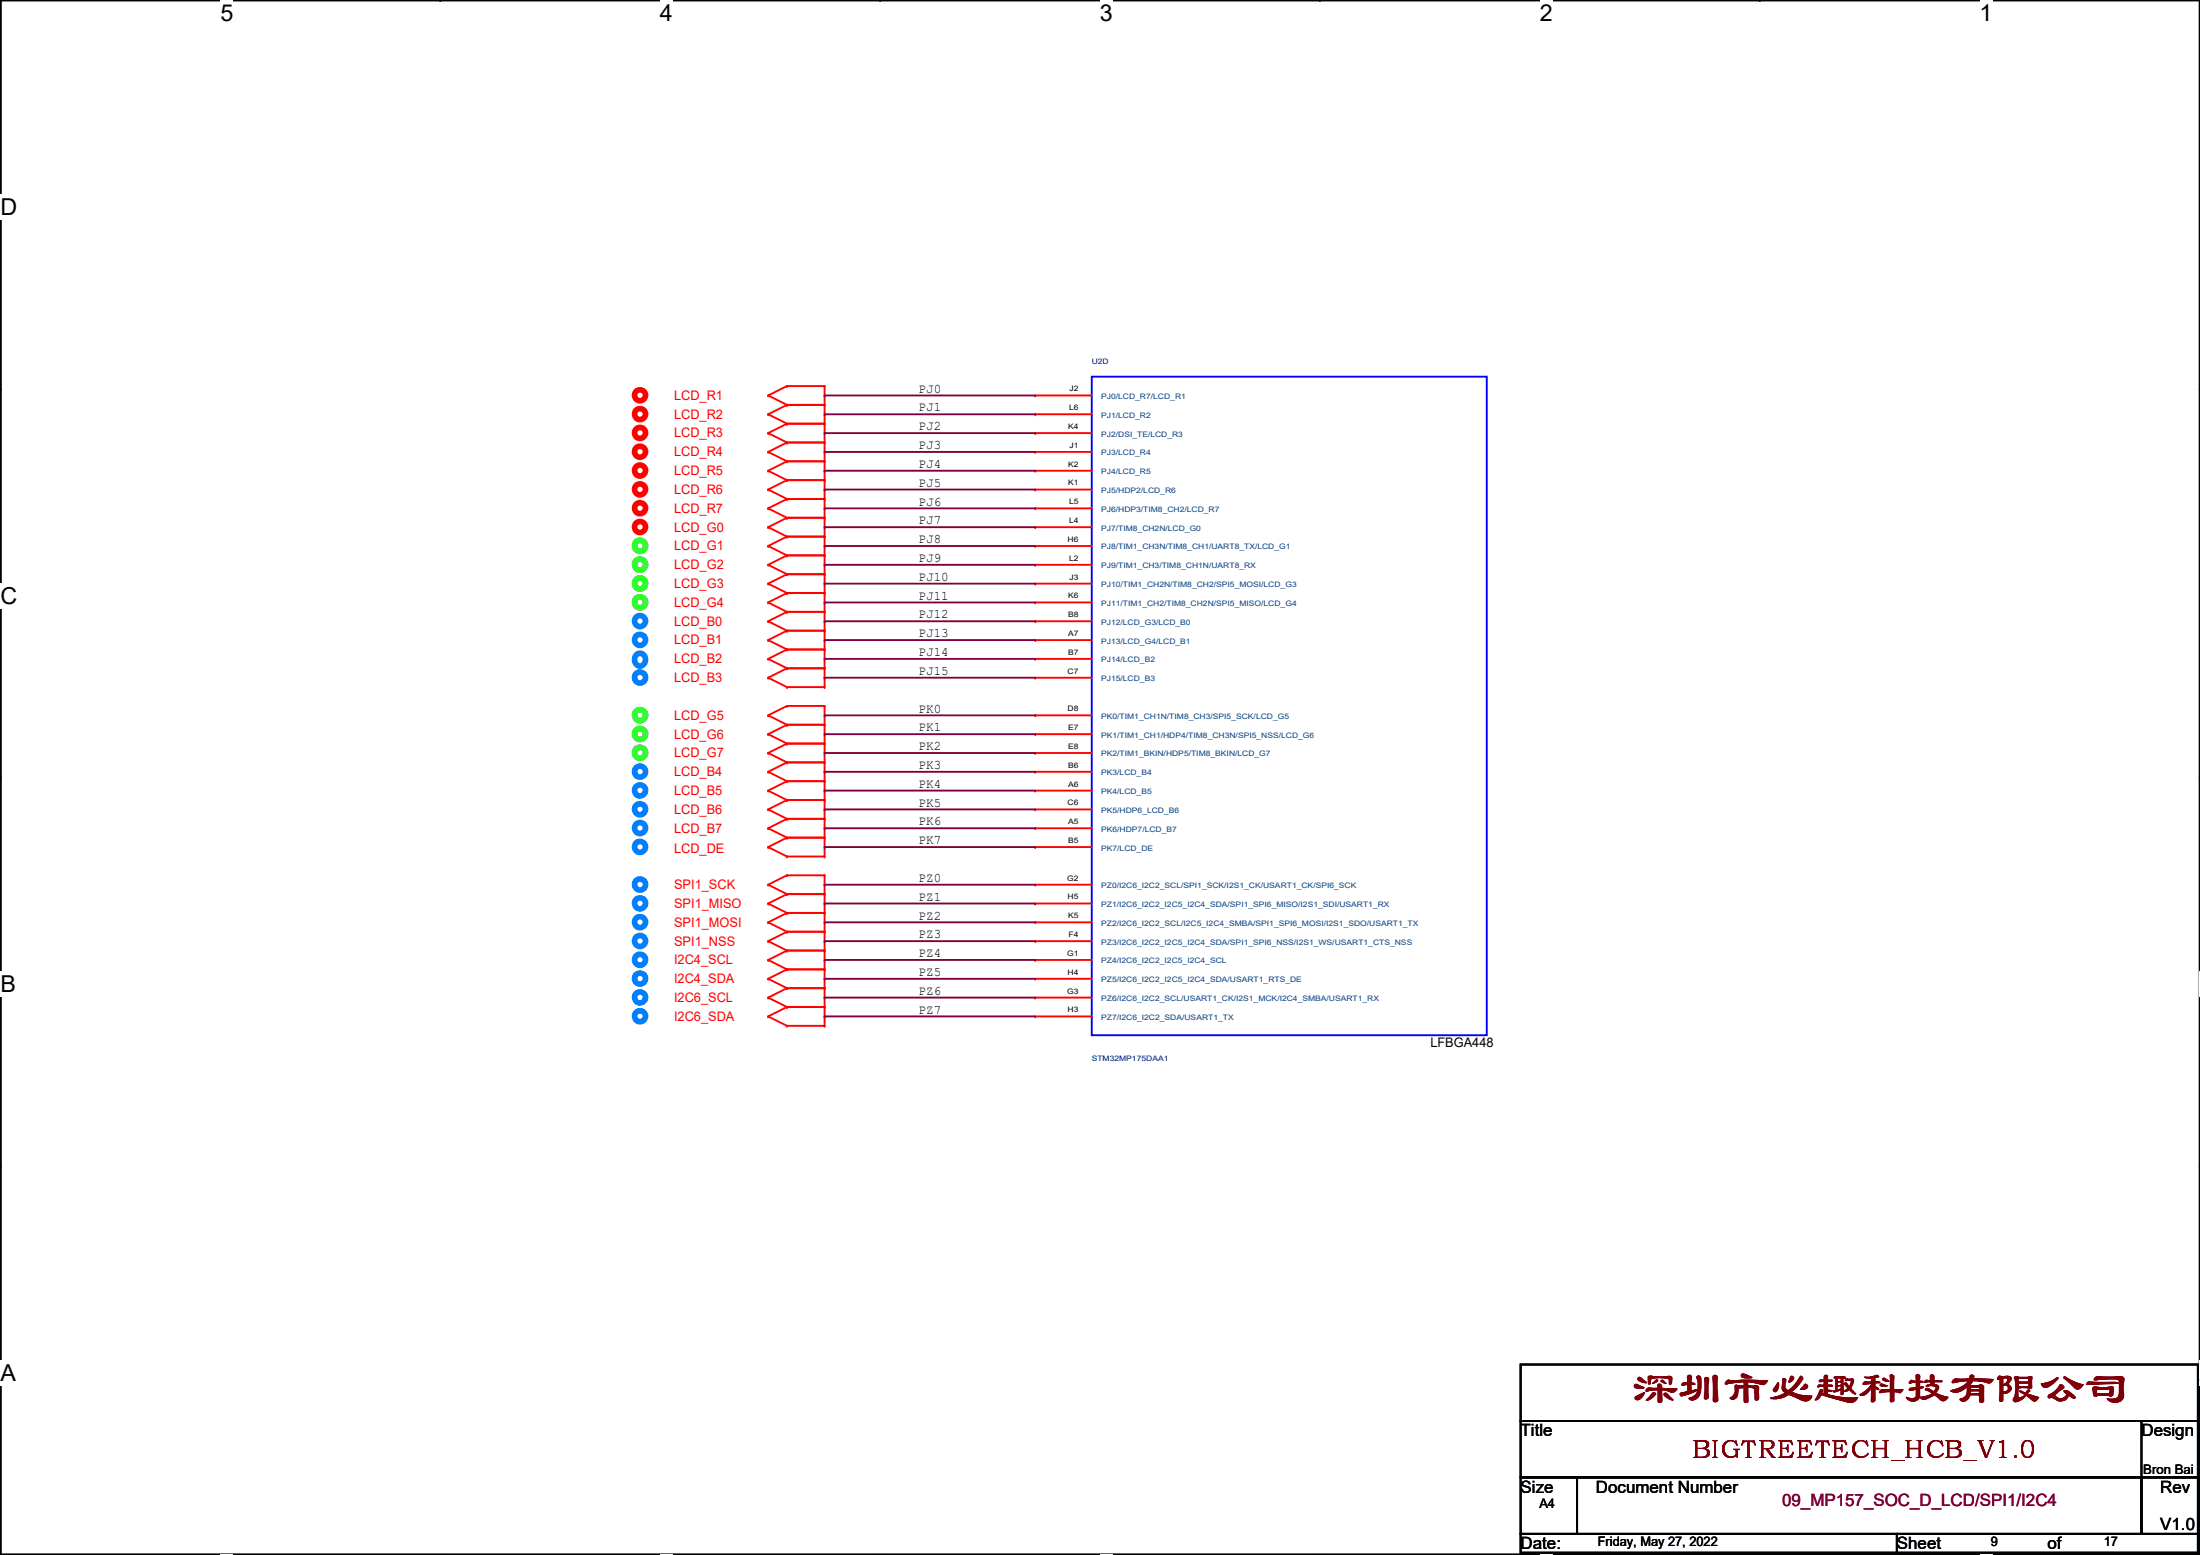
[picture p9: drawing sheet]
<svg xmlns="http://www.w3.org/2000/svg" width="297mm" height="210mm" viewBox="0 0 297 210" stroke-linecap="round" stroke-linejoin="round" font-family="sans-serif">
<path d="M.1 0h296.9v209.8h-296.9z" fill="none" stroke="#000" stroke-width=".25"/>
<g fill="#fff">
<path d="M29.8 0h1.7v3.5h-1.7z"/>
<path d="M29.8 209.8h1.7v.1h-1.7z"/>
</g>
<path d="M59.4 0h.1M59.4 209.8h.1" fill="none" stroke="#000" stroke-width=".25"/>
<g fill="#fff">
<path d="M89.1 0h1.7v3.5h-1.7z"/>
<path d="M89.1 209.8h1.7v.1h-1.7z"/>
</g>
<path d="M118.8 0h.1M118.8 209.8h.1" fill="none" stroke="#000" stroke-width=".25"/>
<g fill="#fff">
<path d="M148.5 0h1.7v3.5h-1.7z"/>
<path d="M148.5 209.8h1.7v.1h-1.7z"/>
</g>
<path d="M178.2 0h.1M178.2 209.8h.1" fill="none" stroke="#000" stroke-width=".25"/>
<g fill="#fff">
<path d="M207.9 0h1.7v3.5h-1.7z"/>
<path d="M207.9 209.8h1.7v.1h-1.7z"/>
</g>
<path d="M237.6 0h.1M237.6 209.8h.1" fill="none" stroke="#000" stroke-width=".25"/>
<g fill="#fff">
<path d="M267.3 0h1.7v3.5h-1.7z"/>
<path d="M267.3 209.8h1.7v.1h-1.7z"/>
<path d="M.1 26.2h2.2v3.5h-2.2z"/>
<path d="M297 26.2h.1v3.5h-.1z"/>
<path d="M.1 78.7h2.2v3.5h-2.2z"/>
<path d="M297 78.7h.1v3.5h-.1z"/>
</g>
<path d="M.1 52.5h.1M297 52.5h.1" fill="none" stroke="#000" stroke-width=".25"/>
<g fill="#fff">
<path d="M.1 131.1h2.1v3.5h-2.1z"/>
<path d="M297 131.1h.1v3.5h-.1z"/>
</g>
<path d="M.1 104.9h.1M297 104.9h.1" fill="none" stroke="#000" stroke-width=".25"/>
<g fill="#fff">
<path d="M.1 183.6h2.1v3.5h-2.1z"/>
<path d="M297 183.6h.1v3.5h-.1z"/>
</g>
<path d="M.1 157.4h.1M297 157.4h.1M205.3 184.2h91.5v7.6h-91.5zM205.3 191.8h91.5v7.6h-91.5zM205.3 199.4h7.6v7.7h-7.6zM212.9 199.4h76.2v7.7h-76.2zM289.1 199.4h7.7v7.7h-7.7zM289.1 191.8h.1M289.1 191.8v7.6M205.3 207.1h50.8v2.5h-50.8zM256.1 207.1h40.7v2.5h-40.7z" fill="none" stroke="#000" stroke-width=".25"/>
<g fill="none" stroke="#007fff" stroke-width=".76">
<path d="M85.9 88.4a.81 .81 0 0 1 1.1 .1 .81 .81 0 0 1-.1 1.1 .72 .72 0 0 1-.8 .2 .72 .72 0 0 1-.4-.8z"/>
<circle cx="86.4" cy="83.8" r=".75"/>
<circle cx="86.4" cy="86.4" r=".75"/>
<circle cx="86.4" cy="91.5" r=".75"/>
<circle cx="86.4" cy="109.2" r=".75"/>
<circle cx="86.4" cy="119.4" r=".75"/>
<circle cx="86.4" cy="104.2" r=".75"/>
<circle cx="86.4" cy="114.3" r=".75"/>
<circle cx="86.4" cy="106.7" r=".75"/>
<circle cx="86.4" cy="111.8" r=".75"/>
<circle cx="86.4" cy="132.1" r=".75"/>
<circle cx="86.4" cy="121.9" r=".75"/>
<circle cx="86.4" cy="134.6" r=".75"/>
<circle cx="86.4" cy="137.2" r=".75"/>
<circle cx="86.4" cy="127" r=".75"/>
<circle cx="86.4" cy="124.5" r=".75"/>
<circle cx="86.4" cy="129.6" r=".75"/>
</g>
<g fill="none" stroke="#f00" stroke-width=".76">
<circle cx="86.4" cy="58.4" r=".75"/>
<circle cx="86.4" cy="53.4" r=".75"/>
<circle cx="86.4" cy="55.9" r=".75"/>
<circle cx="86.4" cy="68.6" r=".75"/>
<circle cx="86.4" cy="61" r=".75"/>
<circle cx="86.4" cy="63.5" r=".75"/>
<circle cx="86.4" cy="66.1" r=".75"/>
<circle cx="86.4" cy="71.1" r=".75"/>
</g>
<g fill="none" stroke="#01ff00" stroke-width=".76">
<circle cx="86.4" cy="78.8" r=".75"/>
<circle cx="86.4" cy="73.7" r=".75"/>
<circle cx="86.4" cy="76.2" r=".75"/>
<circle cx="86.4" cy="96.5" r=".75"/>
<circle cx="86.4" cy="81.3" r=".75"/>
<circle cx="86.4" cy="99.1" r=".75"/>
<circle cx="86.4" cy="101.6" r=".75"/>
</g>
<g fill="none" stroke="#f00" stroke-width=".25">
<path d="M103.7 53.4h.1M103.7 55.9h.1M103.7 58.5h.1M103.7 53.4l2.6 1.3M103.7 55.9l2.6 1.3M103.7 58.5l2.6 1.2M106.3 52.1h.1M106.3 54.7h.1M106.3 57.2h.1M106.3 59.7h.1M106.3 52.1h5M106.3 52.1l-2.6 1.3"/>
<path d="M106.3 54.7h5M106.3 54.7l-2.6 1.2M106.3 57.2h5M106.3 57.2l-2.6 1.3M106.3 59.7h5M106.3 59.7l-2.6 1.3M111.3 54.7h.1M111.3 52.1h.1M111.3 57.2h.1M111.3 59.7h.1M111.3 52.1v40.7M139.8 53.4h.1"/>
<path d="M139.8 55.9h.1M139.8 58.5h.1M139.8 53.4h7.6M139.8 55.9h7.6M139.8 58.5h7.6M103.7 61h.1M103.7 63.5h.1M103.7 66.1h.1M103.7 68.6h.1M103.7 71.2h.1M103.7 73.7h.1M103.7 76.2h.1"/>
<path d="M103.7 78.8h.1M103.7 61l2.6 1.3M103.7 63.5l2.6 1.3M103.7 66.1l2.6 1.3M103.7 68.6l2.6 1.3M103.7 71.2l2.6 1.2M103.7 73.7l2.6 1.3M103.7 76.2l2.6 1.3M103.7 78.8l2.6 1.3M106.3 62.3h.1M106.3 64.8h.1M106.3 67.4h.1"/>
<path d="M106.3 69.9h.1M106.3 72.4h.1M106.3 75h.1M106.3 77.5h.1M106.3 62.3h5M106.3 62.3l-2.6 1.2M106.3 64.8h5M106.3 64.8l-2.6 1.3M106.3 67.4h5M106.3 67.4l-2.6 1.2M106.3 69.9h5M106.3 69.9l-2.6 1.3"/>
<path d="M106.3 72.4h5M106.3 72.4l-2.6 1.3M106.3 75h5M106.3 75l-2.6 1.2M106.3 77.5h5M106.3 77.5l-2.6 1.3M111.3 62.3h.1M111.3 64.8h.1M111.3 67.4h.1M111.3 69.9h.1M111.3 72.4h.1M111.3 75h.1"/>
<path d="M111.3 77.5h.1M139.8 78.8h.1M139.8 61h.1M139.8 63.5h.1M139.8 66.1h.1M139.8 68.6h.1M139.8 71.2h.1M139.8 73.7h.1M139.8 76.2h.1M139.8 78.8h7.6M139.8 61h7.6M139.8 63.5h7.6"/>
<path d="M139.8 66.1h7.6M139.8 68.6h7.6M139.8 71.2h7.6M139.8 73.7h7.6M139.8 76.2h7.6M103.7 81.3h.1M103.7 83.9h.1M103.7 86.4h.1M103.7 88.9h.1M103.7 91.5h.1M103.7 96.6h.1M103.7 99.1h.1"/>
<path d="M103.7 81.3l2.6 1.3M103.7 83.9l2.6 1.2M103.7 86.4l2.6 1.3M103.7 88.9l2.6 1.3M103.7 91.5l2.6 1.3M103.7 96.6l2.6 1.2M103.7 99.1l2.6 1.3M106.3 80.1h.1M106.3 82.6h.1M106.3 85.1h.1M106.3 87.7h.1M106.3 90.2h.1"/>
<path d="M106.3 92.8h.1M106.3 95.3h.1M106.3 97.8h.1M106.3 80.1h5M106.3 80.1l-2.6 1.2M106.3 82.6h5M106.3 82.6l-2.6 1.3M106.3 85.1h5M106.3 85.1l-2.6 1.3M106.3 87.7h5M106.3 87.7l-2.6 1.2M106.3 90.2h5"/>
<path d="M106.3 90.2l-2.6 1.3M106.3 92.8h5M106.3 95.3h5M106.3 95.3l-2.6 1.3M106.3 97.8h5M106.3 97.8l-2.6 1.3M111.3 80.1h.1M111.3 82.6h.1M111.3 85.1h.1M111.3 87.7h.1M111.3 90.2h.1M111.3 92.8h.1"/>
<path d="M111.3 97.8h.1M111.3 95.3h.1M111.3 95.3v20.3M139.8 96.6h.1M139.8 99.1h.1M139.8 81.3h.1M139.8 83.9h.1M139.8 86.4h.1M139.8 88.9h.1M139.8 91.5h.1M139.8 96.6h7.6M139.8 99.1h7.6"/>
<path d="M139.8 81.3h7.6M139.8 83.9h7.6M139.8 86.4h7.6M139.8 88.9h7.6M139.8 91.5h7.6M103.7 114.3h.1M103.7 101.6h.1M103.7 104.2h.1M103.7 106.7h.1M103.7 109.3h.1M103.7 111.8h.1M103.7 119.4h.1"/>
<path d="M103.7 114.3l2.6 1.3M103.7 101.6l2.6 1.3M103.7 104.2l2.6 1.3M103.7 106.7l2.6 1.3M103.7 109.3l2.6 1.2M103.7 111.8l2.6 1.3M103.7 119.4l2.6 1.3M106.3 113.1h.1M106.3 115.6h.1M106.3 100.4h.1M106.3 102.9h.1M106.3 105.5h.1"/>
<path d="M106.3 108h.1M106.3 110.5h.1M106.3 118.2h.1M106.3 113.1h5M106.3 113.1l-2.6 1.2M106.3 115.6h5M106.3 100.4h5M106.3 100.4l-2.6 1.2M106.3 102.9h5M106.3 102.9l-2.6 1.3M106.3 105.5h5M106.3 105.5l-2.6 1.2"/>
<path d="M106.3 108h5M106.3 108l-2.6 1.3M106.3 110.5h5M106.3 110.5l-2.6 1.3M106.3 118.2h5M106.3 118.2l-2.6 1.2M111.3 115.6h.1M111.3 113.1h.1M111.3 100.4h.1M111.3 102.9h.1M111.3 105.5h.1M111.3 108h.1"/>
<path d="M111.3 110.5h.1M111.3 118.2h.1M111.3 118.2v20.3M139.8 119.4h.1M139.8 101.6h.1M139.8 104.2h.1M139.8 106.7h.1M139.8 109.3h.1M139.8 111.8h.1M139.8 114.3h.1M139.8 119.4h7.6M139.8 101.6h7.6"/>
<path d="M139.8 104.2h7.6M139.8 106.7h7.6M139.8 109.3h7.6M139.8 111.8h7.6M139.8 114.3h7.6M103.7 122h.1M103.7 124.5h.1M103.7 127h.1M103.7 129.6h.1M103.7 132.1h.1M103.7 134.7h.1M103.7 137.2h.1"/>
<path d="M103.7 122l2.6 1.2M103.7 124.5l2.6 1.3M103.7 127l2.6 1.3M103.7 129.6l2.6 1.3M103.7 132.1l2.6 1.3M103.7 134.7l2.6 1.2M103.7 137.2l2.6 1.3M106.3 120.7h.1M106.3 123.2h.1M106.3 125.8h.1M106.3 128.3h.1M106.3 130.9h.1"/>
<path d="M106.3 133.4h.1M106.3 135.9h.1M106.3 138.5h.1M106.3 120.7h5M106.3 120.7l-2.6 1.3M106.3 123.2h5M106.3 123.2l-2.6 1.3M106.3 125.8h5M106.3 125.8l-2.6 1.2M106.3 128.3h5M106.3 128.3l-2.6 1.3M106.3 130.9h5"/>
<path d="M106.3 130.9l-2.6 1.2M106.3 133.4h5M106.3 133.4l-2.6 1.3M106.3 135.9h5M106.3 135.9l-2.6 1.3M106.3 138.5h5M111.3 120.7h.1M111.3 123.2h.1M111.3 125.8h.1M111.3 128.3h.1M111.3 130.9h.1M111.3 133.4h.1"/>
<path d="M111.3 135.9h.1M111.3 138.5h.1M139.8 122h.1M139.8 124.5h.1M139.8 127h.1M139.8 129.6h.1M139.8 132.1h.1M139.8 134.7h.1M139.8 137.2h.1M139.8 122h7.6M139.8 124.5h7.6M139.8 127h7.6"/>
<path d="M139.8 129.6h7.6M139.8 132.1h7.6M139.8 134.7h7.6M139.8 137.2h7.6"/>
</g>
<path d="M147.4 50.8h53.3v88.9h-53.3z" fill="none" stroke="#00f" stroke-width=".25"/>
<g fill="none" stroke="#7f003f" stroke-width=".25">
<path d="M111.3 53.4h.1M111.3 55.9h.1M111.3 58.5h.1M111.3 53.4h28.5M111.3 55.9h28.5M111.3 58.5h28.5M111.3 61h.1M111.3 63.5h.1M111.3 66.1h.1M111.3 68.6h.1M111.3 71.2h.1M111.3 73.7h.1"/>
<path d="M111.3 76.2h.1M111.3 78.8h.1M111.3 61h28.5M111.3 63.5h28.5M111.3 66.1h28.5M111.3 68.6h28.5M111.3 71.2h28.5M111.3 73.7h28.5M111.3 76.2h28.5M111.3 78.8h28.5M111.3 81.3h.1M111.3 83.9h.1"/>
<path d="M111.3 86.4h.1M111.3 88.9h.1M111.3 91.5h.1M111.3 96.6h.1M111.3 99.1h.1M111.3 81.3h28.5M111.3 83.9h28.5M111.3 86.4h28.5M111.3 88.9h28.5M111.3 91.5h28.5M111.3 96.6h28.5M111.3 99.1h28.5"/>
<path d="M111.3 101.6h.1M111.3 104.2h.1M111.3 106.7h.1M111.3 109.3h.1M111.3 111.8h.1M111.3 114.3h.1M111.3 119.4h.1M111.3 101.6h28.5M111.3 104.2h28.5M111.3 106.7h28.5M111.3 109.3h28.5M111.3 111.8h28.5"/>
<path d="M111.3 114.3h28.5M111.3 119.4h28.5M111.3 122h.1M111.3 124.5h.1M111.3 127h.1M111.3 129.6h.1M111.3 132.1h.1M111.3 134.7h.1M111.3 137.2h.1M111.3 122h28.5M111.3 124.5h28.5M111.3 127h28.5"/>
<path d="M111.3 129.6h28.5M111.3 132.1h28.5M111.3 134.7h28.5M111.3 137.2h28.5"/>
</g>
<text font-size="6.1" fill="#7f0000" x="220.6" y="189.4">深圳市必趣科技有限公司</text>
<text font-size="3.5" fill="#7f0000" x="228.4" y="196.8">BIGTREETECH_HCB_V1.0</text>
<g font-size="3.1">
<text x="29.8" y="2.8">5</text>
<text x="89.1" y="2.8">4</text>
<text x="148.5" y="2.8">3</text>
<text x="207.9" y="2.8">2</text>
<text x="267.3" y="2.8">1</text>
<text x=".1" y="29">D</text>
<text x=".1" y="81.5">C</text>
<text x=".1" y="133.9">B</text>
<text x=".1" y="186.4">A</text>
<text x="297" y="186.4">A</text>
</g>
<g font-size="2.3">
<text x="205.3" y="193.9">Title</text>
<text x="289.1" y="193.9">Design</text>
<text x="205.3" y="201.5">Size</text>
<text x="215.5" y="201.5">Document Number</text>
<text x="291.7" y="201.5">Rev</text>
<text x="205.3" y="209.1">Date:</text>
<text x="256.1" y="209.1">Sheet</text>
<text x="276.4" y="209.1">of</text>
<text x="291.7" y="206.6">V1.0</text>
</g>
<text font-size="2.3" fill="#7f003f" x="240.6" y="203.3">09_MP157_SOC_D_LCD/SPI1/I2C4</text>
<g font-size="1.8" fill="#f00">
<text x="91" y="54">LCD_R1</text>
<text x="91" y="56.5">LCD_R2</text>
<text x="91" y="59.1">LCD_R3</text>
<text x="91" y="61.6">LCD_R4</text>
<text x="91" y="64.1">LCD_R5</text>
<text x="91" y="66.7">LCD_R6</text>
<text x="91" y="69.2">LCD_R7</text>
<text x="91" y="71.8">LCD_G0</text>
<text x="91" y="74.3">LCD_G1</text>
<text x="91" y="76.8">LCD_G2</text>
<text x="91" y="79.4">LCD_G3</text>
<text x="91" y="81.9">LCD_G4</text>
<text x="91" y="84.5">LCD_B0</text>
<text x="91" y="87">LCD_B1</text>
<text x="91" y="89.5">LCD_B2</text>
<text x="91" y="92.1">LCD_B3</text>
<text x="91" y="97.2">LCD_G5</text>
<text x="91" y="99.7">LCD_G6</text>
<text x="91" y="102.2">LCD_G7</text>
<text x="91" y="104.8">LCD_B4</text>
<text x="91" y="107.3">LCD_B5</text>
<text x="91" y="109.9">LCD_B6</text>
<text x="91" y="112.4">LCD_B7</text>
<text x="91" y="115.2">LCD_DE</text>
<text x="91" y="120">SPI1_SCK</text>
<text x="91" y="122.6">SPI1_MISO</text>
<text x="91" y="125.1">SPI1_MOSI</text>
<text x="91" y="127.6">SPI1_NSS</text>
<text x="91" y="130.2">I2C4_SCL</text>
<text x="91" y="132.7">I2C4_SDA</text>
<text x="91" y="135.3">I2C6_SCL</text>
<text x="91" y="137.8">I2C6_SDA</text>
</g>
<g font-size="1.8">
<text x="124" y="53">PJ0</text>
<text x="124" y="58.1">PJ2</text>
<text x="124" y="55.5">PJ1</text>
<text x="124" y="60.6">PJ3</text>
<text x="124" y="65.7">PJ5</text>
<text x="124" y="63.2">PJ4</text>
<text x="124" y="70.8">PJ7</text>
<text x="124" y="68.2">PJ6</text>
<text x="124" y="75.9">PJ9</text>
<text x="124" y="73.3">PJ8</text>
<text x="124" y="80.9">PJ11</text>
<text x="124" y="78.4">PJ10</text>
<text x="124" y="83.5">PJ12</text>
<text x="124" y="88.6">PJ14</text>
<text x="124" y="86">PJ13</text>
<text x="124" y="91.1">PJ15</text>
<text x="124" y="101.3">PK2</text>
<text x="124" y="98.7">PK1</text>
<text x="124" y="96.2">PK0</text>
<text x="124" y="103.8">PK3</text>
<text x="124" y="106.3">PK4</text>
<text x="124" y="114">PK7</text>
<text x="124" y="111.4">PK6</text>
<text x="124" y="108.9">PK5</text>
<text x="124" y="119">PZ0</text>
<text x="124" y="124.1">PZ2</text>
<text x="124" y="121.6">PZ1</text>
<text x="124" y="126.7">PZ3</text>
<text x="124" y="131.7">PZ5</text>
<text x="124" y="129.2">PZ4</text>
<text x="124" y="136.8">PZ7</text>
<text x="124" y="134.3">PZ6</text>
<text x="193.1" y="141.4">LFBGA448</text>
<text x="207.9" y="203.6">A4</text>
<text x="289.4" y="199">Bron Bai</text>
<text x="215.7" y="208.7">Friday, May 27, 2022</text>
<text x="268.8" y="208.7">9</text>
<text x="284.1" y="208.7">17</text>
</g>
<g font-size="1">
<text x="144.4" y="52.8">J2</text>
<text x="144.2" y="57.9">K4</text>
<text x="144.4" y="55.4">L6</text>
<text x="144.2" y="63">K2</text>
<text x="144.2" y="65.5">K1</text>
<text x="144.4" y="60.5">J1</text>
<text x="144.4" y="68.1">L5</text>
<text x="144.4" y="70.6">L4</text>
<text x="144.1" y="73.2">H6</text>
<text x="144.4" y="75.7">L2</text>
<text x="144.2" y="80.8">K6</text>
<text x="144.2" y="83.3">B8</text>
<text x="144.4" y="78.2">J3</text>
<text x="144.2" y="85.9">A7</text>
<text x="144.2" y="88.4">B7</text>
<text x="144.1" y="90.9">C7</text>
<text x="144.1" y="96">D8</text>
<text x="144.2" y="98.6">E7</text>
<text x="144.2" y="101.1">E8</text>
<text x="144.2" y="103.6">B6</text>
<text x="144.2" y="106.2">A6</text>
<text x="144.1" y="108.7">C6</text>
<text x="144.2" y="111.3">A5</text>
<text x="144.2" y="113.8">B5</text>
<text x="144.1" y="118.9">G2</text>
<text x="144.1" y="121.4">H5</text>
<text x="144.2" y="124">K5</text>
<text x="144.1" y="129">G1</text>
<text x="144.1" y="131.6">H4</text>
<text x="144.3" y="126.5">F4</text>
<text x="144.1" y="134.1">G3</text>
<text x="144.1" y="136.7">H3</text>
</g>
<g font-size="1" fill="#00007f">
<text x="147.4" y="49.2">U2D</text>
<text x="147.4" y="143.2">STM32MP175DAA1</text>
</g>
<g font-size="1" fill="#003f7f">
<text x="148.7" y="53.8">PJ0/LCD_R7/LCD_R1</text>
<text x="148.7" y="56.4">PJ1/LCD_R2</text>
<text x="148.7" y="58.9">PJ2/DSI_TE/LCD_R3</text>
<text x="148.7" y="61.5">PJ3/LCD_R4</text>
<text x="148.7" y="64">PJ4/LCD_R5</text>
<text x="148.7" y="66.5">PJ5/HDP2/LCD_R6</text>
<text x="148.7" y="69.1">PJ6/HDP3/TIM8_CH2/LCD_R7</text>
<text x="148.7" y="71.6">PJ7/TIM8_CH2N/LCD_G0</text>
<text x="148.7" y="74.2">PJ8/TIM1_CH3N/TIM8_CH1/UART8_TX/LCD_G1</text>
<text x="148.7" y="76.7">PJ9/TIM1_CH3/TIM8_CH1N/UART8_RX</text>
<text x="148.7" y="79.2">PJ10/TIM1_CH2N/TIM8_CH2/SPI5_MOSI/LCD_G3</text>
<text x="148.7" y="81.8">PJ11/TIM1_CH2/TIM8_CH2N/SPI5_MISO/LCD_G4</text>
<text x="148.7" y="84.3">PJ12/LCD_G3/LCD_B0</text>
<text x="148.7" y="86.9">PJ13/LCD_G4/LCD_B1</text>
<text x="148.7" y="89.4">PJ14/LCD_B2</text>
<text x="148.7" y="91.9">PJ15/LCD_B3</text>
<text x="148.7" y="97">PK0/TIM1_CH1N/TIM8_CH3/SPI5_SCK/LCD_G5</text>
<text x="148.7" y="99.6">PK1/TIM1_CH1/HDP4/TIM8_CH3N/SPI5_NSS/LCD_G6</text>
<text x="148.7" y="102.1">PK2/TIM1_BKIN/HDP5/TIM8_BKIN/LCD_G7</text>
<text x="148.7" y="104.6">PK3/LCD_B4</text>
<text x="148.7" y="107.2">PK4/LCD_B5</text>
<text x="148.7" y="109.7">PK5/HDP6_LCD_B6</text>
<text x="148.7" y="112.3">PK6/HDP7/LCD_B7</text>
<text x="148.7" y="119.9">PZ0/I2C6_I2C2_SCL/SPI1_SCK/I2S1_CK/USART1_CK/SPI6_SCK</text>
<text x="148.7" y="114.8">PK7/LCD_DE</text>
<text x="148.7" y="122.4">PZ1/I2C6_I2C2_I2C5_I2C4_SDA/SPI1_SPI6_MISO/I2S1_SDI/USART1_RX</text>
<text x="148.7" y="125">PZ2/I2C6_I2C2_SCL/I2C5_I2C4_SMBA/SPI1_SPI6_MOSI/I2S1_SDO/USART1_TX</text>
<text x="148.7" y="127.5">PZ3/I2C6_I2C2_I2C5_I2C4_SDA/SPI1_SPI6_NSS/I2S1_WS/USART1_CTS_NSS</text>
<text x="148.7" y="130">PZ4/I2C6_I2C2_I2C5_I2C4_SCL</text>
<text x="148.7" y="132.6">PZ5/I2C6_I2C2_I2C5_I2C4_SDA/USART1_RTS_DE</text>
<text x="148.7" y="135.1">PZ6/I2C6_I2C2_SCL/USART1_CK/I2S1_MCK/I2C4_SMBA/USART1_RX</text>
<text x="148.7" y="137.7">PZ7/I2C6_I2C2_SDA/USART1_TX</text>
</g>
</svg>
